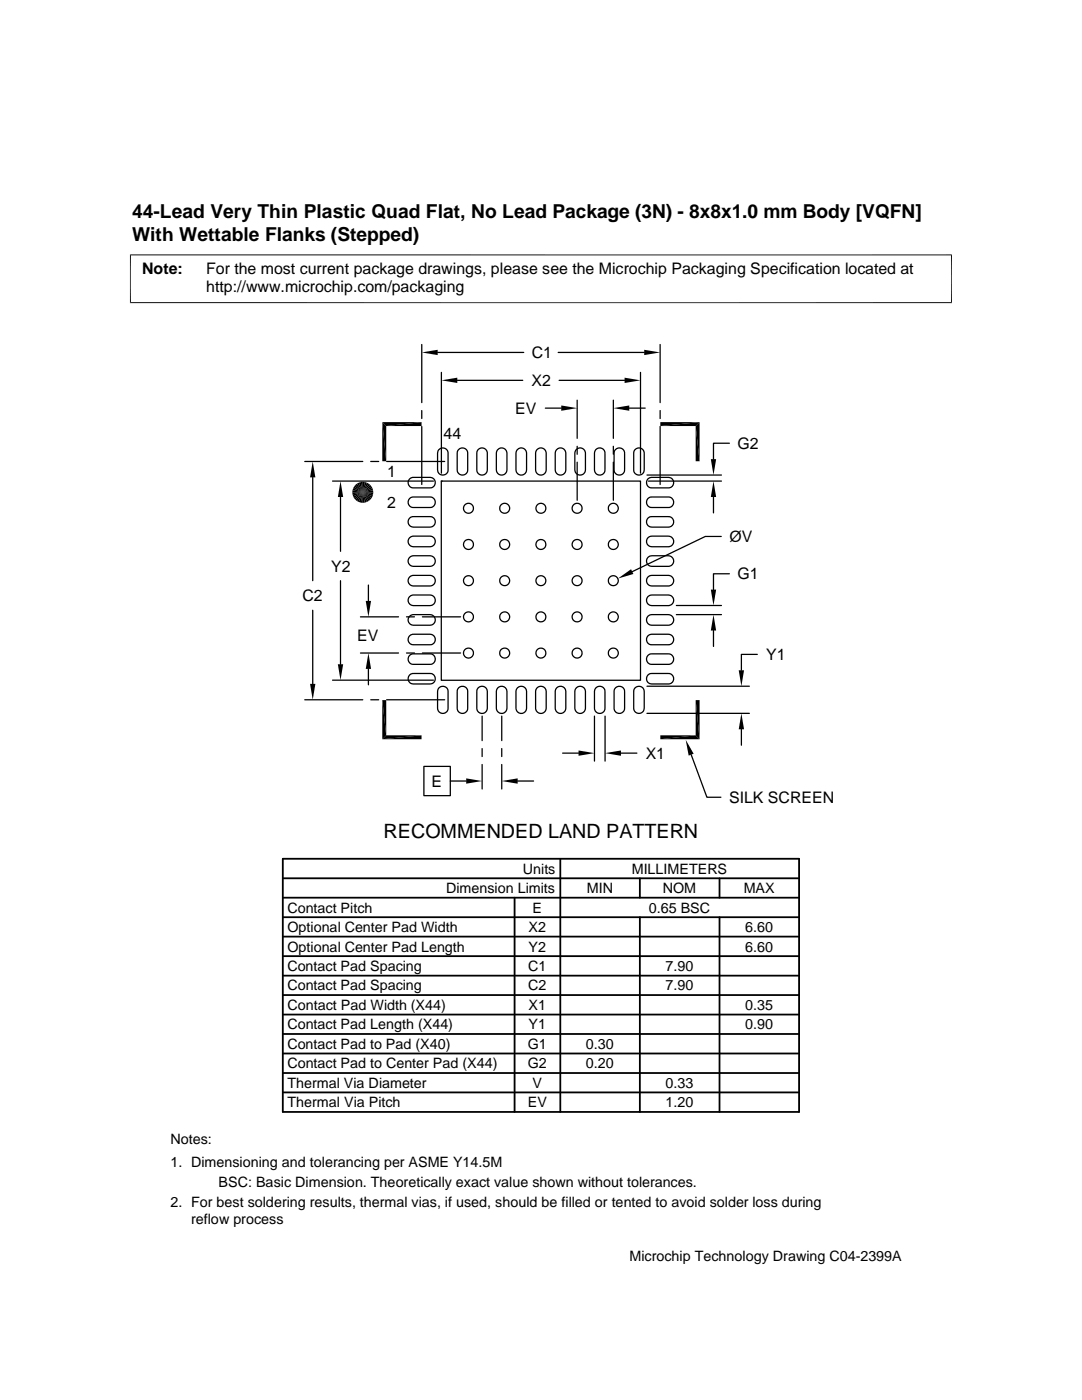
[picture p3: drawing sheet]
<svg xmlns="http://www.w3.org/2000/svg" width="216mm" height="279mm" viewBox="0 0 216 279" stroke-linecap="round" stroke-linejoin="round" font-family="sans-serif">
<g fill="none" stroke="#000" stroke-width=".25">
<path d="M84.2 68.7v11.6M87.3 70.3h17.2M88.1 74.3v20.1M91.2 75.9h13.1M111.4 70.3h17.1M111.6 75.9h13M115.2 79.9v7.6M122.4 79.9v7.6M127.8 74.3v20.1M131.7 68.7v11.6M60.8 92.1h11.6M62.4 95.3v20.6"/>
<path d="M66.4 96h20.1M67.9 99.2v10.8M74 92.1h1.6M77.2 92.1h11.5M81.7 95.7l.3-.3 .5-.1h3.3a1.05 1.05 0 0 1 1 1 1.05 1.05 0 0 1-1 1.1h-3.3a1.05 1.05 0 0 1-1-.6 1.05 1.05 0 0 1 .2-1.1zM81.7 99.5l.3-.2 .5-.1h3.3a1.05 1.05 0 0 1 1.1 1 1.05 1.05 0 0 1-1.1 1.1h-3.3a1.05 1.05 0 0 1-1-.6 1.05 1.05 0 0 1 .2-1.2zM84.2 81.9v1.6M84.2 85.1v11.6M87.8 89.6a1.05 1.05 0 0 1 1.6 .8v3.4a1.05 1.05 0 0 1-1 1 1.05 1.05 0 0 1-1.1-1v-3.4l.1-.5zM88.1 96h39.7v39.8h-39.7zM88.1 96h.1M91.7 89.6a1.05 1.05 0 0 1 1.6 .8v3.4a1.05 1.05 0 0 1-1 1 1.05 1.05 0 0 1-1.1-1v-3.6z"/>
<path d="M95.6 89.6a1.06 1.06 0 0 1 1.6 .8v3.4a1.05 1.05 0 0 1-1 1 1.05 1.05 0 0 1-1.1-1l.1-3.6zM99.5 89.6a1.06 1.06 0 0 1 1.7 .8v3.4a1.06 1.06 0 0 1-1.1 1 1.06 1.06 0 0 1-1.1-1v-3.4l.2-.5zM103.5 89.6a1.06 1.06 0 0 1 1.6 .8v3.4a1.06 1.06 0 0 1-1.1 1 1.06 1.06 0 0 1-1-1v-3.4l.1-.5zM107.4 89.6a1.06 1.06 0 0 1 1.6 .8v3.4a1.06 1.06 0 0 1-1.1 1 1.06 1.06 0 0 1-1-1v-3.4l.1-.5zM108.8 81.4h3.2M111.3 89.6a1.06 1.06 0 0 1 1.6 .8v3.4a1.06 1.06 0 0 1-1.1 1 1.06 1.06 0 0 1-1-1v-3.4l.1-.5zM115.2 89.1v1.6M115.2 92.2v7.6M115.2 89.6a1.06 1.06 0 0 1 1.6 .8v3.4a1.06 1.06 0 0 1-1 1 1.06 1.06 0 0 1-1.1-1v-3.4l.2-.5zM119.1 89.6a1.05 1.05 0 0 1 1.6 .8v3.4a1.05 1.05 0 0 1-1 1 1.05 1.05 0 0 1-1.1-1v-3.4l.2-.5zM122.4 89.1v1.6M122.4 92.2v7.6"/>
<path d="M123 89.6a1.05 1.05 0 0 1 1.6 .8v3.4a1.05 1.05 0 0 1-1 1 1.05 1.05 0 0 1-1.1-1l.1-3.6zM125.6 81.4h3.1M126.9 89.6a1.05 1.05 0 0 1 1.6 .8v3.4a1.05 1.05 0 0 1-1 1 1.05 1.05 0 0 1-1.1-1l.1-3.6zM129.1 94.8h14.9M129.3 95.5l.7-.2h3.4a1.05 1.05 0 0 1 1 1 1.05 1.05 0 0 1-1 1.1h-3.4a1.06 1.06 0 0 1-.9-.7 1.06 1.06 0 0 1 .2-1.2zM129.3 99.4l.7-.2h3.4a1.05 1.05 0 0 1 1 1 1.05 1.05 0 0 1-1 1.1h-3.4a1.05 1.05 0 0 1-.9-.7 1.05 1.05 0 0 1 .2-1.2zM129.4 96h14.6M131.7 81.9v1.6M131.7 85.1v11.6M142.4 99.2v3.2M145.5 88.5h-3.1v3.1M67.9 115.9v16.7"/>
<path d="M73.5 116.8v3.1M81.7 103.5l.3-.3 .5-.1h3.3a1.05 1.05 0 0 1 1.1 1.1 1.05 1.05 0 0 1-1.1 1h-3.3a1.05 1.05 0 0 1-1-.6 1.05 1.05 0 0 1 .2-1.1zM81.7 107.4l.8-.4h3.3a1.06 1.06 0 0 1 1.1 1.1 1.06 1.06 0 0 1-1.1 1h-3.3a1.06 1.06 0 0 1-1-.6 1.06 1.06 0 0 1 .2-1.1zM81.7 111.3l.8-.4h3.3a1.06 1.06 0 0 1 1.1 1.1 1.06 1.06 0 0 1-1.1 1h-3.3a1.06 1.06 0 0 1-1-.6 1.06 1.06 0 0 1 .2-1.1zM81.7 115.2l.8-.4h3.3a1.06 1.06 0 0 1 1.1 1.1 1.06 1.06 0 0 1-1.1 1h-3.3a1.06 1.06 0 0 1-1-.6 1.06 1.06 0 0 1 .2-1.1zM81.7 119.1l.8-.4h3.3a1.06 1.06 0 0 1 1.1 1.1 1.06 1.06 0 0 1-1.1 1.1h-3.3a1.06 1.06 0 0 1-1-.6 1.06 1.06 0 0 1 .2-1.2zM129.3 119l.7-.3h3.4a1.06 1.06 0 0 1 1 1.1 1.06 1.06 0 0 1-1 1.1h-3.4a1.06 1.06 0 0 1-.9-.7 1.06 1.06 0 0 1 .2-1.2zM129.3 115.1l.7-.3h3.4a1.06 1.06 0 0 1 1 1.1 1.06 1.06 0 0 1-1 1h-3.4a1.06 1.06 0 0 1-.9-.6 1.06 1.06 0 0 1 .2-1.2zM129.3 111.2l.7-.3h3.4a1.06 1.06 0 0 1 1 1.1 1.06 1.06 0 0 1-1 1h-3.4a1.06 1.06 0 0 1-.9-.7 1.06 1.06 0 0 1 .2-1.1zM129.3 107.3l.7-.3h3.4a1.06 1.06 0 0 1 1 1.1 1.06 1.06 0 0 1-1 1h-3.4a1.06 1.06 0 0 1-.9-.7 1.06 1.06 0 0 1 .2-1.1zM129.3 103.4l.7-.3h3.4a1.05 1.05 0 0 1 1 1.1 1.05 1.05 0 0 1-1 1h-3.4a1.06 1.06 0 0 1-.9-.7 1.06 1.06 0 0 1 .2-1.1zM143.9 107.1h-3.2l-14.5 7"/>
<path d="M145.5 114.5h-3.1v3.2M60.8 139.7h11.6M62.4 121.8v14.7M66.4 135.7h20.1M71.9 130.3h7.6M71.9 123.1h7.6M73.5 133.5v3.2M74 139.7h1.6M77.2 139.7h11.5M81.1 130.3h1.6M81.1 123.1h1.6M81.7 127l.3-.3 .5-.1h3.3a1.05 1.05 0 0 1 1.1 1 1.05 1.05 0 0 1-1.1 1.1h-3.3a1.04 1.04 0 0 1-1-.6 1.04 1.04 0 0 1 .2-1.1z"/>
<path d="M81.7 123.1l.8-.4h3.3a1.06 1.06 0 0 1 1.1 1 1.06 1.06 0 0 1-1.1 1.1h-3.3a1.06 1.06 0 0 1-1-.6 1.06 1.06 0 0 1 .2-1.1zM81.7 134.8l.3-.3 .5-.1h3.3a1.05 1.05 0 0 1 1 1.1 1.05 1.05 0 0 1-1 1h-3.3a1.05 1.05 0 0 1-1-.6 1.05 1.05 0 0 1 .2-1.1zM81.7 130.9l.3-.3 .5-.1h3.3a1.05 1.05 0 0 1 1.1 1 1.05 1.05 0 0 1-1.1 1.1h-3.3a1.05 1.05 0 0 1-1-.6 1.05 1.05 0 0 1 .2-1.1zM84.3 130.3h7.6M84.3 123.1h7.6M87.6 137.3a1.06 1.06 0 0 1 1.1-.3 1.06 1.06 0 0 1 .7 1v3.3a1.05 1.05 0 0 1-1 1.1 1.05 1.05 0 0 1-1.1-1.1v-3.3zM91.5 137.3a1.05 1.05 0 0 1 1.1-.3 1.05 1.05 0 0 1 .7 1v3.3a1.05 1.05 0 0 1-1 1.1 1.05 1.05 0 0 1-1.1-1.1v-3.3zM95.4 137.3a1.06 1.06 0 0 1 1.2-.3 1.06 1.06 0 0 1 .6 1v3.3a1.05 1.05 0 0 1-1 1.1 1.05 1.05 0 0 1-1.1-1.1v-3.3zM99.3 137.3a1.06 1.06 0 0 1 1.2-.3 1.06 1.06 0 0 1 .7 1v3.3a1.06 1.06 0 0 1-1.1 1.1 1.06 1.06 0 0 1-1.1-1.1v-3.3zM103.2 137.3a1.06 1.06 0 0 1 1.2-.3 1.06 1.06 0 0 1 .7 1v3.3a1.06 1.06 0 0 1-1.1 1.1 1.06 1.06 0 0 1-1-1.1v-3.3zM107.1 137.3a1.06 1.06 0 0 1 1.2-.3 1.06 1.06 0 0 1 .7 1v3.3a1.06 1.06 0 0 1-1.1 1.1 1.06 1.06 0 0 1-1-1.1v-3.3zM111.1 137.3a1.06 1.06 0 0 1 1.1-.3 1.06 1.06 0 0 1 .7 1v3.3a1.06 1.06 0 0 1-1.1 1.1 1.06 1.06 0 0 1-1-1.1v-3.3z"/>
<path d="M115 137.3a1.06 1.06 0 0 1 1.1-.3 1.06 1.06 0 0 1 .7 1v3.3a1.06 1.06 0 0 1-1 1.1 1.06 1.06 0 0 1-1.1-1.1v-3.3zM118.9 137.3a1.05 1.05 0 0 1 1.1-.3 1.05 1.05 0 0 1 .7 1v3.3a1.05 1.05 0 0 1-1 1.1 1.05 1.05 0 0 1-1.1-1.1v-3.3zM122.8 137.3a1.05 1.05 0 0 1 1.2-.3 1.05 1.05 0 0 1 .6 1v3.3a1.05 1.05 0 0 1-1 1.1 1.05 1.05 0 0 1-1.1-1.1v-3.3zM126.7 137.3a1.06 1.06 0 0 1 1.2-.3 1.06 1.06 0 0 1 .6 1v3.3a1.05 1.05 0 0 1-1 1.1 1.05 1.05 0 0 1-1.1-1.1v-3.3zM129.1 136.9h20.4M129.3 126.8l.7-.2h3.4a1.05 1.05 0 0 1 1 1 1.05 1.05 0 0 1-1 1.1h-3.4a1.05 1.05 0 0 1-.9-.7 1.05 1.05 0 0 1 .2-1.2zM129.3 122.9l.7-.2h3.4a1.06 1.06 0 0 1 1 1 1.06 1.06 0 0 1-1 1.1h-3.4a1.06 1.06 0 0 1-.9-.7 1.06 1.06 0 0 1 .2-1.2zM129.3 130.7l.7-.2h3.4a1.05 1.05 0 0 1 1 1 1.05 1.05 0 0 1-1 1.1h-3.4a1.05 1.05 0 0 1-.9-.7 1.05 1.05 0 0 1 .2-1.2zM129.4 134.7l.6-.3h3.4a1.05 1.05 0 0 1 1 1.1 1.05 1.05 0 0 1-1 1h-3.4a1.06 1.06 0 0 1-.9-.7 1.06 1.06 0 0 1 .3-1.1zM135 122.7h9M135 120.8h9M142.4 125.8v3.2"/>
<path d="M151.1 130.6h-3.2v3.2M84.6 153h5.3v5.8h-5.3zM89.9 155.9h3.1M96.2 142.9v4.9M96.2 149.4v1.6M96.2 152.6v4.9M100.1 142.9v4.9M100.1 149.4v1.6M100.1 152.6v4.9M103.3 155.9h3.2M112.3 150.3h3.1M118.6 142.9v9"/>
<path d="M120.7 142.9v9M123.9 150.3h3.2M129.1 142.4h20.4M137.9 150.6l3.2 8.5h2.7M147.9 145.5v3.2"/>
<circle cx="93.5" cy="108.7" r=".99"/>
<circle cx="93.5" cy="101.4" r=".99"/>
<circle cx="93.5" cy="115.9" r=".99"/>
<circle cx="100.7" cy="108.7" r="1"/>
<circle cx="100.7" cy="101.4" r="1"/>
<circle cx="100.7" cy="115.9" r="1"/>
<circle cx="107.9" cy="108.7" r="1"/>
<circle cx="107.9" cy="101.4" r=".99"/>
<circle cx="107.9" cy="115.9" r=".99"/>
<circle cx="115.1" cy="108.7" r=".99"/>
<circle cx="115.1" cy="101.4" r=".99"/>
<circle cx="115.2" cy="115.9" r=".99"/>
<circle cx="122.4" cy="108.7" r="1"/>
<circle cx="122.4" cy="101.4" r="1"/>
<circle cx="122.4" cy="115.9" r="1"/>
<circle cx="93.5" cy="123.1" r=".99"/>
<circle cx="93.5" cy="130.3" r=".99"/>
<circle cx="100.7" cy="123.1" r="1"/>
<circle cx="100.7" cy="130.3" r="1"/>
<circle cx="107.9" cy="123.1" r="1"/>
<circle cx="107.9" cy="130.3" r=".99"/>
<circle cx="115.1" cy="123.1" r=".99"/>
<circle cx="115.1" cy="130.3" r=".99"/>
<circle cx="122.4" cy="123.1" r="1"/>
<circle cx="122.4" cy="130.3" r="1"/>
</g>
<g fill="none" stroke="#000" stroke-width=".36">
<path d="M56.4 175.3h103M56.4 171.4h103v50.5h-103zM56.4 179.2h103M102.7 179.2v42.7M111.8 171.4v50.5M127.7 175.3v3.9M143.6 175.3v3.9M56.4 198.6h103M56.4 186.9h103M56.4 183h103M56.4 190.8h103M56.4 194.7h103"/>
<path d="M127.7 183v38.9M143.6 183v38.9M56.4 202.5h103M56.4 210.2h103M56.4 206.4h103M56.4 218h103M56.4 214.1h103"/>
</g>
<g fill="#000">
<path d="M84.2 70.3l3.1-.5v1.1zM88.1 75.9l3.1-.5v1zM124.6 75.4l3.2 .5-3.2 .5zM128.5 69.8l3.2 .5-3.2 .6zM62.4 92.1l.5 3.2h-1zM67.9 96l.6 3.2h-1.1zM70.3 98.7l2.1-.4-1.9 .8zM70.5 97.5l1.9 .8-2.1-.4zM70.5 99.1l1.9-.8-1.7 1.1zM70.7 97.1l1.7 1.2-1.9-.8zM70.7 99.4l1.7-1.1-1.5 1.4zM70.9 96.8l1.5 1.5-1.7-1.2z"/>
<path d="M72.4 98.3l-1.2 1.7-.3-.3zM70.9 96.8l.3-.3 1.2 1.8zM72.4 98.3l-.8 1.9-.4-.2zM71.2 96.5l.4-.2 .8 2zM71.6 96.3l.4-.1 .4 2.1zM72.8 96.2l.4 .1-.8 2zM73.2 96.3l.4 .2-1.2 1.8zM72.4 98.3l1.5 1.4-.3 .3zM73.6 96.5l.3 .3-1.5 1.5zM72.4 98.3l1.7 1.1-.2 .3zM72.4 98.3l1.5-1.5 .2 .3zM72.4 98.3l1.9 .8-.2 .3z"/>
<path d="M72.4 98.3l1.7-1.2 .2 .4zM72.4 98.3l2 .4-.1 .4zM72.4 98.3l1.9-.8 .1 .4zM76.3 84.2l.8 7.9h-.8zM76.3 84.2h7.8l-7 .8zM76.3 84.2l.8 .8v7.1zM77.1 85l7-.8v.8zM112 80.9l3.2 .5-3.2 .6zM122.4 81.4l3.2-.5v1.1zM131.8 84.2h7.8l-7.8 .8zM131.8 85l7.8-.8-.8 .8zM138.8 85l.8 7.1h-.8z"/>
<path d="M138.8 85l.8-.8v7.9zM142.4 96l.5 3.2h-1.1zM141.8 91.6h1.1l-.5 3.2zM72.4 98.3l-.4 2-.4-.1zM72.4 98.3l.8 1.9-.4 .1zM73 119.9h1l-.5 3.2zM72.4 98.3l1.2 1.7-.4 .2zM123.3 115.5l2.6-1.9 .5 1zM141.8 117.7h1.1l-.5 3.1zM61.9 136.5h1l-.5 3.2zM67.4 132.6h1.1l-.6 3.1zM73.5 130.3l.5 3.2h-1z"/>
<path d="M138.8 139.7l.8 7.8-.8-.8zM138.8 139.7h.8v7.8zM142.4 122.7l.5 3.1h-1.1zM147.4 133.8h1.1l-.6 3.1zM76.3 139.7l.8 7-.8 .8zM76.3 139.7h.8v7zM76.3 147.5l7.8-.8v.8zM76.3 147.5l.8-.8h7zM93 155.3l3.2 .6-3.2 .5zM100.1 155.9l3.2-.6v1.1zM115.4 149.8l3.2 .5-3.2 .5zM120.7 150.3l3.2-.5v1z"/>
<path d="M136.8 147.6l1.6 2.8-1 .4zM131.8 146.7h7l-7 .8zM131.8 147.5l7-.8 .8 .8zM147.9 142.4l.6 3.1h-1.1z"/>
</g>
<path d="M70.3 98.1h4.2M72.2 96.2v4.2M72.6 96.2v4.2M74.5 98.5h-4.2" fill="none" stroke="#000" stroke-width=".4"/>
<path d="M26 50.8v9.7M189.9 50.8v9.7M189.9 50.9h-164M25.9 60.4h164" fill="none" stroke="#000" stroke-width=".2"/>
<text font-size="3.9" x="76.5" y="167.3">RECOMMENDED LAND PATTERN</text>
<g font-size="3.8">
<text x="26.4" y="43.5">44-Lead Very Thin Plastic Quad Flat, No Lead Package (3N) - 8x8x1.0 mm Body [VQFN]</text>
<text x="26.4" y="48">With Wettable Flanks (Stepped)</text>
</g>
<g font-size="3.2">
<text x="28.4" y="54.6">Note:</text>
<text x="41.1" y="54.6">For the most current package drawings, please see the Microchip Packaging Specification located at</text>
<text x="41.1" y="58.3">http://www.microchip.com/packaging</text>
<text x="106.1" y="71.5">C1</text>
<text x="106.1" y="77">X2</text>
<text x="102.8" y="82.6">EV</text>
<text x="88.5" y="87.6">44</text>
<text x="147.2" y="89.6">G2</text>
<text x="77.2" y="95.2">1</text>
<text x="77.2" y="101.4">2</text>
<text x="145.6" y="108.2">ØV</text>
<text x="60.4" y="120">C2</text>
<text x="66.1" y="114.1">Y2</text>
<text x="147.2" y="115.6">G1</text>
<text x="71.3" y="127.9">EV</text>
<text x="152.9" y="131.7">Y1</text>
<text x="128.8" y="151.4">X1</text>
<text x="86.1" y="157">E</text>
<text x="145.5" y="160.3">SILK SCREEN</text>
</g>
<g font-size="2.9">
<text x="89" y="178.2">Dimension Limits</text>
<text x="104.3" y="174.4">Units</text>
<text x="117.1" y="178.2">MIN</text>
<text x="126" y="174.4">MILLIMETERS</text>
<text x="132.3" y="178.2">NOM</text>
<text x="148.4" y="178.2">MAX</text>
<text x="57.3" y="182.1">Contact Pitch</text>
<text x="106.3" y="182.1">E</text>
<text x="129.5" y="182.1">0.65 BSC</text>
<text x="57.3" y="186">Optional Center Pad Width</text>
<text x="57.3" y="189.9">Optional Center Pad Length</text>
<text x="105.5" y="189.9">Y2</text>
<text x="105.5" y="186">X2</text>
<text x="148.7" y="189.9">6.60</text>
<text x="148.7" y="186">6.60</text>
<text x="57.3" y="193.8">Contact Pad Spacing</text>
<text x="57.3" y="197.7">Contact Pad Spacing</text>
<text x="105.4" y="193.8">C1</text>
<text x="105.4" y="197.7">C2</text>
<text x="132.8" y="193.8">7.90</text>
<text x="132.8" y="197.7">7.90</text>
<text x="57.3" y="201.6">Contact Pad Width (X44)</text>
<text x="105.5" y="201.6">X1</text>
<text x="148.7" y="201.6">0.35</text>
<text x="57.3" y="205.4">Contact Pad Length (X44)</text>
<text x="57.3" y="209.3">Contact Pad to Pad (X40)</text>
<text x="105.3" y="209.3">G1</text>
<text x="105.5" y="205.4">Y1</text>
<text x="116.9" y="209.3">0.30</text>
<text x="148.7" y="205.4">0.90</text>
<text x="57.3" y="213.2">Contact Pad to Center Pad (X44)</text>
<text x="105.3" y="213.2">G2</text>
<text x="116.9" y="213.2">0.20</text>
<text x="57.3" y="217.1">Thermal Via Diameter</text>
<text x="57.3" y="221">Thermal Via Pitch</text>
<text x="105.3" y="221">EV</text>
<text x="106.3" y="217.1">V</text>
<text x="132.8" y="217.1">0.33</text>
<text x="132.8" y="221">1.20</text>
<text x="34" y="228.3">Notes:</text>
<text x="34" y="232.9">1. Dimensioning and tolerancing per ASME Y14.5M</text>
<text x="43.6" y="236.9">BSC: Basic Dimension. Theoretically exact value shown without tolerances.</text>
<text x="34" y="241">2. For best soldering results, thermal vias, if used, should be filled or tented to avoid solder loss during</text>
<text x="38.1" y="244.3">reflow process</text>
<text x="125.6" y="251.7">Microchip Technology Drawing C04-2399A</text>
</g>
</svg>
